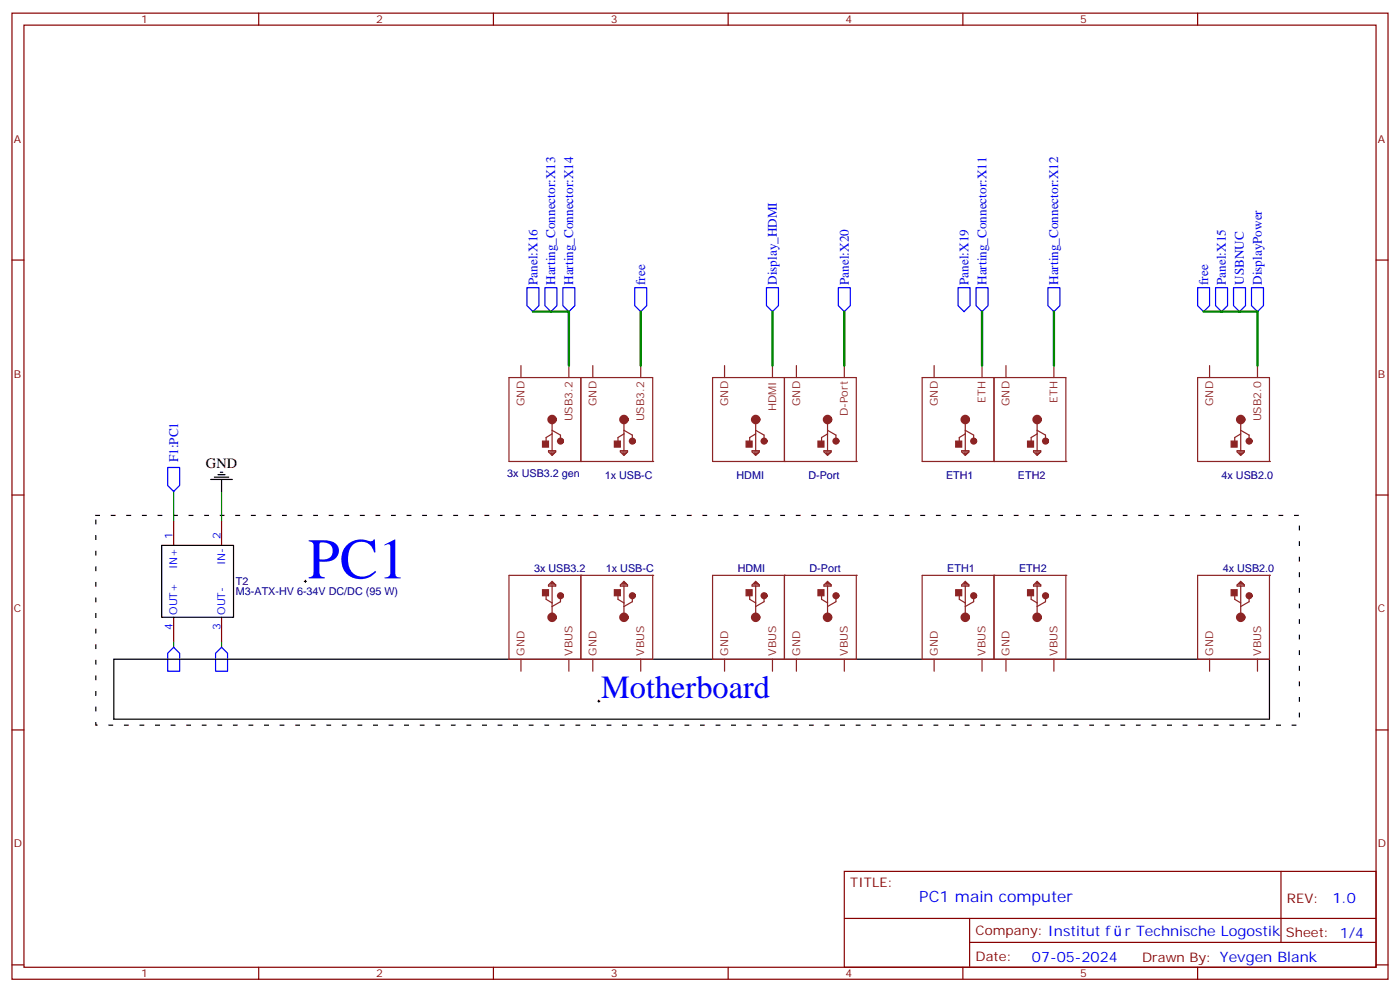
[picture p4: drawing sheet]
<svg xmlns="http://www.w3.org/2000/svg" width="412mm" height="292mm" viewBox="0 0 412 292" stroke-linecap="round" stroke-linejoin="round" font-family="sans-serif">
<g fill="none" stroke="#870000" stroke-width=".35">
<path d="M3.5 3.9h405.4v284.3h-405.4zM7.1 7.4h398.2v277.3h-398.2zM76.2 3.9v3.5M145.3 3.9v3.5M214.5 3.9v3.5M283.6 3.9v3.5M352.8 3.9v3.5M3.5 76.5h3.6M405.3 76.5h3.6M3.5 145.7h3.6M51.2 153.5v7M65.3 153.5v7"/>
<path d="M405.3 145.7h3.6M51.2 181.7v7M65.3 181.7v7M3.5 214.8h3.6M405.3 214.8h3.6M248.7 256.5h156.6v28.2h-156.6zM377.3 256.5v20.9M248.7 270.3h156.5M285.6 277.4h119.6M285.6 270.3v14.1M3.5 284h3.6M76.2 284.7v3.5"/>
<path d="M145.3 284.7v3.5M214.5 284.7v3.5M283.6 284.7v3.5M352.8 284.7v3.5M405.3 284h3.6"/>
</g>
<path d="M89.6 171.1h.7M90 170.7v.7M176 206.4h.7M176.4 206v.7" fill="none" stroke="#000" stroke-width=".29"/>
<path d="M28.2 151.7h354.6v61.7h-354.6z" fill="none" stroke="#000" stroke-width=".35" stroke-dasharray="1.1 3.5"/>
<path d="M51.2 144.6v8.9M65.3 144.6v8.9M51.2 188.7v1.8M65.3 188.7v1.8" fill="none" stroke="#008700" stroke-width=".35"/>
<path d="M49.4 137.6h3.5v5.3l-1.7 1.7-1.8-1.7zM51.2 190.5l1.7 1.8v5.3h-3.5v-5.3zM65.3 190.5l1.7 1.8v5.3h-3.5v-5.3z" fill="none" stroke="#00f" stroke-width=".35"/>
<path d="M64.2 139.7h2.1M64.9 139h.7M62.1 141.1h6.3M63.1 140.4h4.3M65.3 141.1v3.5M47.6 160.5h21.2v21.2h-21.2zM33.5 194h340.4v17.7h-340.4z" fill="none" stroke="#000" stroke-width=".35"/>
<circle cx="373.9" cy="169.3" r=".18" fill="#8c2424"/>
<path d="M363.7 174.6v1.8l1.8 1M364.4 172.2l1.1-1.1 1 1.1v.3h-2.1zM364.8 172.2h1.7M365.5 172.5v9.2M367.9 175.7v1.4l-2.4 1.4M373.9 169.3v24.7h-21.1" fill="none" stroke="#8c2424" stroke-width=".35"/>
<circle cx="365.5" cy="171.4" r=".18" fill="#8c2424"/>
<path d="M365.1 171.8l.4-.4 .7 .4zM373.9 169.3h-21.1v24.7M356.3 194v3.6M370.4 194v3.6" fill="none" stroke="#8c2424" stroke-width=".35"/>
<g fill="none" stroke="#8c2424" stroke-width="1.4">
<circle cx="367.9" cy="175.3" r=".35"/>
<circle cx="365.5" cy="181.7" r=".71"/>
</g>
<path d="M362.7 173.6h1.7v1.7h-1.7z" fill="#8c2424" stroke="#8c2424" stroke-width=".35"/>
<circle cx="171.1" cy="169.3" r=".18" fill="#8c2424"/>
<path d="M160.9 174.6v1.8l1.7 1M161.6 172.2l1-1.1 1.1 1.1v.3h-2.1zM161.9 172.2h1.8M162.6 172.5v9.2M165.1 175.7v1.4l-2.5 1.4M171.1 169.3v24.7h-21.2" fill="none" stroke="#8c2424" stroke-width=".35"/>
<circle cx="162.6" cy="171.4" r=".18" fill="#8c2424"/>
<path d="M162.3 171.8l.3-.4 .7 .4zM171.1 169.3h-21.2v24.7M153.5 194v3.6M167.6 194v3.6" fill="none" stroke="#8c2424" stroke-width=".35"/>
<g fill="none" stroke="#8c2424" stroke-width="1.4">
<circle cx="165.1" cy="175.3" r=".35"/>
<circle cx="162.6" cy="181.7" r=".71"/>
</g>
<path d="M159.8 173.6h1.8v1.7h-1.8z" fill="#8c2424" stroke="#8c2424" stroke-width=".35"/>
<circle cx="192.3" cy="169.3" r=".18" fill="#8c2424"/>
<path d="M182 174.6v1.8l1.8 1M182.7 172.2l1.1-1.1 1.1 1.1v.3h-2.2zM183.1 172.2h1.8M183.8 172.5v9.2M186.3 175.7v1.4l-2.5 1.4M192.3 169.3v24.7h-21.2" fill="none" stroke="#8c2424" stroke-width=".35"/>
<circle cx="183.8" cy="171.4" r=".18" fill="#8c2424"/>
<path d="M183.4 171.8l.4-.4 .7 .4zM192.3 169.3h-21.2v24.7M174.6 194v3.6M188.7 194v3.6" fill="none" stroke="#8c2424" stroke-width=".35"/>
<g fill="none" stroke="#8c2424" stroke-width="1.4">
<circle cx="186.3" cy="175.3" r=".35"/>
<circle cx="183.8" cy="181.7" r=".71"/>
</g>
<path d="M181 173.6h1.7v1.7h-1.7z" fill="#8c2424" stroke="#8c2424" stroke-width=".35"/>
<circle cx="292.8" cy="169.3" r=".18" fill="#8c2424"/>
<path d="M282.6 174.6v1.8l1.7 1M283.3 172.2l1-1.1 1.1 1.1v.3h-2.1zM283.6 172.2h1.8M284.3 172.5v9.2M286.8 175.7v1.4l-2.5 1.4M292.8 169.3v24.7h-21.2" fill="none" stroke="#8c2424" stroke-width=".35"/>
<circle cx="284.3" cy="171.4" r=".18" fill="#8c2424"/>
<path d="M284.3 171.4l.7 .4h-1zM292.8 169.3h-21.2v24.7M275.2 194v3.6M289.3 194v3.6" fill="none" stroke="#8c2424" stroke-width=".35"/>
<g fill="none" stroke="#8c2424" stroke-width="1.4">
<circle cx="286.8" cy="175.3" r=".35"/>
<circle cx="284.3" cy="181.7" r=".71"/>
</g>
<path d="M281.5 173.6h1.8v1.7h-1.8z" fill="#8c2424" stroke="#8c2424" stroke-width=".35"/>
<circle cx="314" cy="169.3" r=".18" fill="#8c2424"/>
<path d="M303.7 174.6v1.8l1.8 1M304.4 172.2l1.1-1.1 1.1 1.1v.3h-2.2zM304.8 172.2h1.8M305.5 172.5v9.2M308 175.7v1.4l-2.5 1.4M314 169.3v24.7h-21.2" fill="none" stroke="#8c2424" stroke-width=".35"/>
<circle cx="305.5" cy="171.4" r=".18" fill="#8c2424"/>
<path d="M305.2 171.8l.3-.4 .7 .4zM314 169.3h-21.2v24.7M296.3 194v3.6M310.4 194v3.6" fill="none" stroke="#8c2424" stroke-width=".35"/>
<g fill="none" stroke="#8c2424" stroke-width="1.4">
<circle cx="308" cy="175.3" r=".35"/>
<circle cx="305.5" cy="181.7" r=".71"/>
</g>
<path d="M302.7 173.6h1.7v1.7h-1.7z" fill="#8c2424" stroke="#8c2424" stroke-width=".35"/>
<circle cx="231.1" cy="169.3" r=".18" fill="#8c2424"/>
<path d="M220.8 174.6v1.8l1.8 1M221.5 172.2l1.1-1.1 1.1 1.1v.3h-2.2zM221.9 172.2h1.8M222.6 172.5v9.2M225.1 175.7v1.4l-2.5 1.4M231.1 169.3v24.7h-21.2" fill="none" stroke="#8c2424" stroke-width=".35"/>
<circle cx="222.6" cy="171.4" r=".18" fill="#8c2424"/>
<path d="M222.2 171.8l.4-.4 .7 .4zM231.1 169.3h-21.2v24.7M213.4 194v3.6M227.5 194v3.6" fill="none" stroke="#8c2424" stroke-width=".35"/>
<g fill="none" stroke="#8c2424" stroke-width="1.4">
<circle cx="225.1" cy="175.3" r=".35"/>
<circle cx="222.6" cy="181.7" r=".71"/>
</g>
<path d="M219.8 173.6h1.7v1.7h-1.7z" fill="#8c2424" stroke="#8c2424" stroke-width=".35"/>
<circle cx="252.2" cy="169.3" r=".18" fill="#8c2424"/>
<path d="M242 174.6v1.8l1.8 1M242.7 172.2l1.1-1.1 1 1.1v.3h-2.1zM243.1 172.2h1.7M243.8 172.5v9.2M246.2 175.7v1.4l-2.4 1.4M252.2 169.3v24.7h-21.1" fill="none" stroke="#8c2424" stroke-width=".35"/>
<circle cx="243.8" cy="171.4" r=".18" fill="#8c2424"/>
<path d="M243.4 171.8l.4-.4 .7 .4zM252.2 169.3h-21.1v24.7M234.6 194v3.6M248.7 194v3.6" fill="none" stroke="#8c2424" stroke-width=".35"/>
<g fill="none" stroke="#8c2424" stroke-width="1.4">
<circle cx="246.2" cy="175.3" r=".35"/>
<circle cx="243.8" cy="181.7" r=".71"/>
</g>
<path d="M240.9 173.6h1.8v1.7h-1.8z" fill="#8c2424" stroke="#8c2424" stroke-width=".35"/>
<circle cx="171.1" cy="135.8" r=".18" fill="#8c2424"/>
<path d="M149.9 111.1h21.2v24.7M161.6 132.6h2.1v.4l-1.1 1.1-1-1.1zM161.9 133h1.8M162.6 123.5v9.1M162.6 126.6l2.5 1.5v1.4M162.6 127.7l-1.7 1.1v1.7" fill="none" stroke="#8c2424" stroke-width=".35"/>
<circle cx="162.6" cy="133.7" r=".18" fill="#8c2424"/>
<path d="M149.9 111.1v24.7h21.2M153.5 107.6v3.5M167.6 107.6v3.5M162.3 133.3h1l-.7 .4z" fill="none" stroke="#8c2424" stroke-width=".35"/>
<g fill="none" stroke="#8c2424" stroke-width="1.4">
<circle cx="162.6" cy="123.5" r=".71"/>
<circle cx="165.1" cy="129.8" r=".35"/>
</g>
<path d="M159.8 129.8h1.8v1.8h-1.8z" fill="#8c2424" stroke="#8c2424" stroke-width=".35"/>
<circle cx="192.3" cy="135.8" r=".18" fill="#8c2424"/>
<path d="M171.1 111.1h21.2v24.7M182.7 132.6h2.2v.4l-1.1 1.1-1.1-1.1zM183.1 133h1.8M183.8 123.5v9.1M183.8 126.6l2.5 1.5v1.4M183.8 127.7l-1.8 1.1v1.7" fill="none" stroke="#8c2424" stroke-width=".35"/>
<circle cx="183.8" cy="133.7" r=".18" fill="#8c2424"/>
<path d="M171.1 111.1v24.7h21.2M174.6 107.6v3.5M188.7 107.6v3.5M183.4 133.3h1.1l-.7 .4z" fill="none" stroke="#8c2424" stroke-width=".35"/>
<g fill="none" stroke="#8c2424" stroke-width="1.4">
<circle cx="183.8" cy="123.5" r=".71"/>
<circle cx="186.3" cy="129.8" r=".35"/>
</g>
<path d="M181 129.8h1.7v1.8h-1.7z" fill="#8c2424" stroke="#8c2424" stroke-width=".35"/>
<circle cx="231.1" cy="135.8" r=".18" fill="#8c2424"/>
<path d="M209.9 111.1h21.2v24.7M221.5 132.6h2.2v.4l-1.1 1.1-1.1-1.1zM221.9 133h1.8M222.6 123.5v9.1M222.6 126.6l2.5 1.5v1.4M222.6 127.7l-1.8 1.1v1.7" fill="none" stroke="#8c2424" stroke-width=".35"/>
<circle cx="222.6" cy="133.7" r=".18" fill="#8c2424"/>
<path d="M209.9 111.1v24.7h21.2M213.4 107.6v3.5M227.5 107.6v3.5M222.2 133.3h1.1l-.7 .4z" fill="none" stroke="#8c2424" stroke-width=".35"/>
<g fill="none" stroke="#8c2424" stroke-width="1.4">
<circle cx="222.6" cy="123.5" r=".71"/>
<circle cx="225.1" cy="129.8" r=".35"/>
</g>
<path d="M219.8 129.8h1.7v1.8h-1.7z" fill="#8c2424" stroke="#8c2424" stroke-width=".35"/>
<circle cx="252.2" cy="135.8" r=".18" fill="#8c2424"/>
<path d="M231.1 111.1h21.1v24.7M242.7 132.6h2.1v.4l-1 1.1-1.1-1.1zM243.1 133h1.7M243.8 123.5v9.1M243.8 126.6l2.4 1.5v1.4M243.8 127.7l-1.8 1.1v1.7" fill="none" stroke="#8c2424" stroke-width=".35"/>
<circle cx="243.8" cy="133.7" r=".18" fill="#8c2424"/>
<path d="M231.1 111.1v24.7h21.1M234.6 107.6v3.5M248.7 107.6v3.5M243.4 133.3h1.1l-.7 .4z" fill="none" stroke="#8c2424" stroke-width=".35"/>
<g fill="none" stroke="#8c2424" stroke-width="1.4">
<circle cx="243.8" cy="123.5" r=".71"/>
<circle cx="246.2" cy="129.8" r=".35"/>
</g>
<path d="M240.9 129.8h1.8v1.8h-1.8z" fill="#8c2424" stroke="#8c2424" stroke-width=".35"/>
<circle cx="292.8" cy="135.8" r=".18" fill="#8c2424"/>
<path d="M271.6 111.1h21.2v24.7M283.3 132.6h2.1v.4l-1.1 1.1-1-1.1zM283.6 133h1.8M284.3 123.5v9.1M284.3 126.6l2.5 1.5v1.4M284.3 127.7l-1.7 1.1v1.7" fill="none" stroke="#8c2424" stroke-width=".35"/>
<circle cx="284.3" cy="133.7" r=".18" fill="#8c2424"/>
<path d="M271.6 111.1v24.7h21.2M275.2 107.6v3.5M289.3 107.6v3.5M284 133.3h1l-.7 .4z" fill="none" stroke="#8c2424" stroke-width=".35"/>
<g fill="none" stroke="#8c2424" stroke-width="1.4">
<circle cx="284.3" cy="123.5" r=".71"/>
<circle cx="286.8" cy="129.8" r=".35"/>
</g>
<path d="M281.5 129.8h1.8v1.8h-1.8z" fill="#8c2424" stroke="#8c2424" stroke-width=".35"/>
<circle cx="314" cy="135.8" r=".18" fill="#8c2424"/>
<path d="M292.8 111.1h21.2v24.7M304.4 132.6h2.2v.4l-1.1 1.1-1.1-1.1zM304.8 133h1.8M305.5 123.5v9.1M305.5 126.6l2.5 1.5v1.4M305.5 127.7l-1.8 1.1v1.7" fill="none" stroke="#8c2424" stroke-width=".35"/>
<circle cx="305.5" cy="133.7" r=".18" fill="#8c2424"/>
<path d="M292.8 111.1v24.7h21.2M296.3 107.6v3.5M310.4 107.6v3.5M305.2 133.3h1l-.7 .4z" fill="none" stroke="#8c2424" stroke-width=".35"/>
<g fill="none" stroke="#8c2424" stroke-width="1.4">
<circle cx="305.5" cy="123.5" r=".71"/>
<circle cx="308" cy="129.8" r=".35"/>
</g>
<path d="M302.7 129.8h1.7v1.8h-1.7z" fill="#8c2424" stroke="#8c2424" stroke-width=".35"/>
<path d="M160.5 84.7h3.5v5.3l-1.7 1.7-1.8-1.7zM165.8 84.7h3.5v5.3l-1.7 1.7-1.8-1.7zM225.8 84.7h3.5v5.3l-1.8 1.7-1.7-1.7zM246.9 84.7h3.6v5.3l-1.8 1.7-1.8-1.7zM363.4 84.7h3.5v5.3l-1.8 1.7-1.7-1.7zM368.7 84.7h3.5v5.3l-1.8 1.7-1.7-1.7z" fill="none" stroke="#00f" stroke-width=".35"/>
<circle cx="373.9" cy="135.8" r=".18" fill="#8c2424"/>
<path d="M352.8 111.1h21.1v24.7M364.4 132.6h2.1v.4l-1 1.1-1.1-1.1zM364.8 133h1.7M365.5 123.5v9.1M365.5 126.6l2.4 1.5v1.4M365.5 127.7l-1.8 1.1v1.7" fill="none" stroke="#8c2424" stroke-width=".35"/>
<circle cx="365.5" cy="133.7" r=".18" fill="#8c2424"/>
<path d="M352.8 111.1v24.7h21.1M356.3 107.6v3.5M370.4 107.6v3.5M365.1 133.3h1.1l-.7 .4z" fill="none" stroke="#8c2424" stroke-width=".35"/>
<g fill="none" stroke="#8c2424" stroke-width="1.4">
<circle cx="365.5" cy="123.5" r=".71"/>
<circle cx="367.9" cy="129.8" r=".35"/>
</g>
<path d="M362.7 129.8h1.7v1.8h-1.7z" fill="#8c2424" stroke="#8c2424" stroke-width=".35"/>
<path d="M155.2 84.7h3.5v5.3l-1.7 1.7-1.8-1.7zM187 84.7h3.5v5.3l-1.8 1.7-1.7-1.7zM282.2 84.7h3.6v5.3l-1.8 1.7-1.8-1.7zM287.5 84.7h3.5v5.3l-1.7 1.7-1.8-1.7zM308.7 84.7h3.5v5.3l-1.8 1.7-1.7-1.7zM352.8 84.7h3.5v5.3l-1.8 1.7-1.7-1.7zM358.1 84.7h3.5v5.3l-1.8 1.7-1.7-1.7z" fill="none" stroke="#00f" stroke-width=".35"/>
<path d="M157 91.7h10.6v15.9M188.7 91.7v15.9M227.5 91.7v15.9M248.7 91.7v15.9M289.3 91.7v15.9M310.4 91.7v15.9M354.5 91.7h15.9v15.9" fill="none" stroke="#008700" stroke-width=".71"/>
<text font-size="16.9" fill="#00f" x="90.7" y="170.2">PC1</text>
<text font-size="9.5" fill="#00f" x="177.1" y="205.5">Motherboard</text>
<text font-size="4.6" fill="#00f" x="270.8" y="265.5">PC1 main computer</text>
<text font-size="4.2" x="60.7" y="137.8">GND</text>
<g font-size="4.2" fill="#00f">
<text x="392.5" y="265.7">1.0</text>
<text x="331.4" y="275.5">r Technische Logostik</text>
<text x="304" y="283.1">07-05-2024</text>
</g>
<g font-size="3.9" fill="#00f">
<text x="158.3" y="83.8" transform="rotate(-90 158.3 83.8)">Panel:X16</text>
<text x="163.6" y="83.8" transform="rotate(-90 163.6 83.8)">Harting_Connector:X13</text>
<text x="168.9" y="83.8" transform="rotate(-90 168.9 83.8)">Harting_Connector:X14</text>
<text x="190" y="83.8" transform="rotate(-90 190 83.8)">free</text>
<text x="228.8" y="83.8" transform="rotate(-90 228.8 83.8)">Display_HDMI</text>
<text x="250" y="83.8" transform="rotate(-90 250 83.8)">Panel:X20</text>
<text x="285.3" y="83.8" transform="rotate(-90 285.3 83.8)">Panel:X19</text>
<text x="290.6" y="83.8" transform="rotate(-90 290.6 83.8)">Harting_Connector:X11</text>
<text x="311.7" y="83.8" transform="rotate(-90 311.7 83.8)">Harting_Connector:X12</text>
<text x="355.8" y="83.8" transform="rotate(-90 355.8 83.8)">free</text>
<text x="361.1" y="83.8" transform="rotate(-90 361.1 83.8)">Panel:X15</text>
<text x="366.4" y="83.8" transform="rotate(-90 366.4 83.8)">USBNUC</text>
<text x="371.7" y="83.8" transform="rotate(-90 371.7 83.8)">DisplayPower</text>
<text x="52.5" y="136.1" transform="rotate(-90 52.5 136.1)">F1:PC1</text>
</g>
<g font-size="3.9" fill="#800">
<text x="250.5" y="261">TITLE:</text>
<text x="379.1" y="265.7">REV:</text>
<text x="287.4" y="275.2">Company: Institut f</text>
<text x="378.8" y="275.9">Sheet: 1/4</text>
<text x="287.4" y="282.9">Date:</text>
<text x="336.4" y="283">Drawn By: Yevgen Blank</text>
</g>
<g font-size="3.2" fill="#800">
<text x="41.6" y="6.9">1</text>
<text x="110.8" y="6.9">2</text>
<text x="179.9" y="6.9">3</text>
<text x="249.1" y="6.9">4</text>
<text x="318.2" y="6.9">5</text>
<text x="4.1" y="42">A</text>
<text x="405.9" y="42">A</text>
<text x="4.1" y="111.1">B</text>
<text x="405.9" y="111.1">B</text>
<text x="4.1" y="180.3">C</text>
<text x="405.9" y="180.3">C</text>
<text x="4.1" y="249.4">D</text>
<text x="405.9" y="249.4">D</text>
<text x="41.6" y="287.7">1</text>
<text x="110.8" y="287.7">2</text>
<text x="179.9" y="287.7">3</text>
<text x="249.1" y="287.7">4</text>
<text x="318.2" y="287.7">5</text>
</g>
<g font-size="3.2" fill="#8d2323">
<text x="154.5" y="119.5" transform="rotate(-90 154.5 119.5)">GND</text>
<text x="175.7" y="119.5" transform="rotate(-90 175.7 119.5)">GND</text>
<text x="214.5" y="119.5" transform="rotate(-90 214.5 119.5)">GND</text>
<text x="235.7" y="119.5" transform="rotate(-90 235.7 119.5)">GND</text>
<text x="276.2" y="119.5" transform="rotate(-90 276.2 119.5)">GND</text>
<text x="290.3" y="118.5" transform="rotate(-90 290.3 118.5)">ETH</text>
<text x="297.4" y="119.5" transform="rotate(-90 297.4 119.5)">GND</text>
<text x="311.5" y="118.5" transform="rotate(-90 311.5 118.5)">ETH</text>
<text x="357.4" y="119.5" transform="rotate(-90 357.4 119.5)">GND</text>
<text x="168.6" y="124" transform="rotate(-90 168.6 124)">USB3.2</text>
<text x="189.8" y="124" transform="rotate(-90 189.8 124)">USB3.2</text>
<text x="228.6" y="121" transform="rotate(-90 228.6 121)">HDMI</text>
<text x="249.8" y="122.5" transform="rotate(-90 249.8 122.5)">D-Port</text>
<text x="371.5" y="124" transform="rotate(-90 371.5 124)">USB2.0</text>
<text x="154.5" y="193" transform="rotate(-90 154.5 193)">GND</text>
<text x="168.6" y="193" transform="rotate(-90 168.6 193)">VBUS</text>
<text x="175.7" y="193" transform="rotate(-90 175.7 193)">GND</text>
<text x="189.8" y="193" transform="rotate(-90 189.8 193)">VBUS</text>
<text x="214.5" y="193" transform="rotate(-90 214.5 193)">GND</text>
<text x="228.6" y="193" transform="rotate(-90 228.6 193)">VBUS</text>
<text x="235.7" y="193" transform="rotate(-90 235.7 193)">GND</text>
<text x="249.8" y="193" transform="rotate(-90 249.8 193)">VBUS</text>
<text x="276.2" y="193" transform="rotate(-90 276.2 193)">GND</text>
<text x="290.3" y="193" transform="rotate(-90 290.3 193)">VBUS</text>
<text x="297.4" y="193" transform="rotate(-90 297.4 193)">GND</text>
<text x="311.5" y="193" transform="rotate(-90 311.5 193)">VBUS</text>
<text x="357.4" y="193" transform="rotate(-90 357.4 193)">GND</text>
<text x="371.5" y="193" transform="rotate(-90 371.5 193)">VBUS</text>
</g>
<g font-size="3.2" fill="#000080">
<text x="149.4" y="140.5">3x USB3.2 gen</text>
<text x="178.2" y="141.1">1x USB-C</text>
<text x="217" y="141.1">HDMI</text>
<text x="238.1" y="141.1">D-Port</text>
<text x="278.7" y="141.1">ETH1</text>
<text x="299.9" y="141.1">ETH2</text>
<text x="359.8" y="141.1">4x USB2.0</text>
<text x="69.5" y="172.3">T2</text>
<text x="157.3" y="168.3">3x USB3.2</text>
<text x="178.5" y="168.3">1x USB-C</text>
<text x="217.3" y="168.3">HDMI</text>
<text x="238.5" y="168.3">D-Port</text>
<text x="279" y="168.3">ETH1</text>
<text x="300.2" y="168.3">ETH2</text>
<text x="360.2" y="168.3">4x USB2.0</text>
<text x="69.5" y="175.2">M3-ATX-HV 6-34V DC/DC (95 W)</text>
</g>
<g font-size="3.2" fill="#00f">
<text x="50.8" y="158.7" transform="rotate(-90 50.8 158.7)">1</text>
<text x="64.9" y="158.7" transform="rotate(-90 64.9 158.7)">2</text>
<text x="52.2" y="167.5" transform="rotate(-90 52.2 167.5)">IN+</text>
<text x="66.3" y="166.4" transform="rotate(-90 66.3 166.4)">IN-</text>
<text x="50.8" y="185.5" transform="rotate(-90 50.8 185.5)">4</text>
<text x="52.2" y="181" transform="rotate(-90 52.2 181)">OUT+</text>
<text x="64.9" y="185.5" transform="rotate(-90 64.9 185.5)">3</text>
<text x="66.3" y="181" transform="rotate(-90 66.3 181)">OUT-</text>
</g>
</svg>
